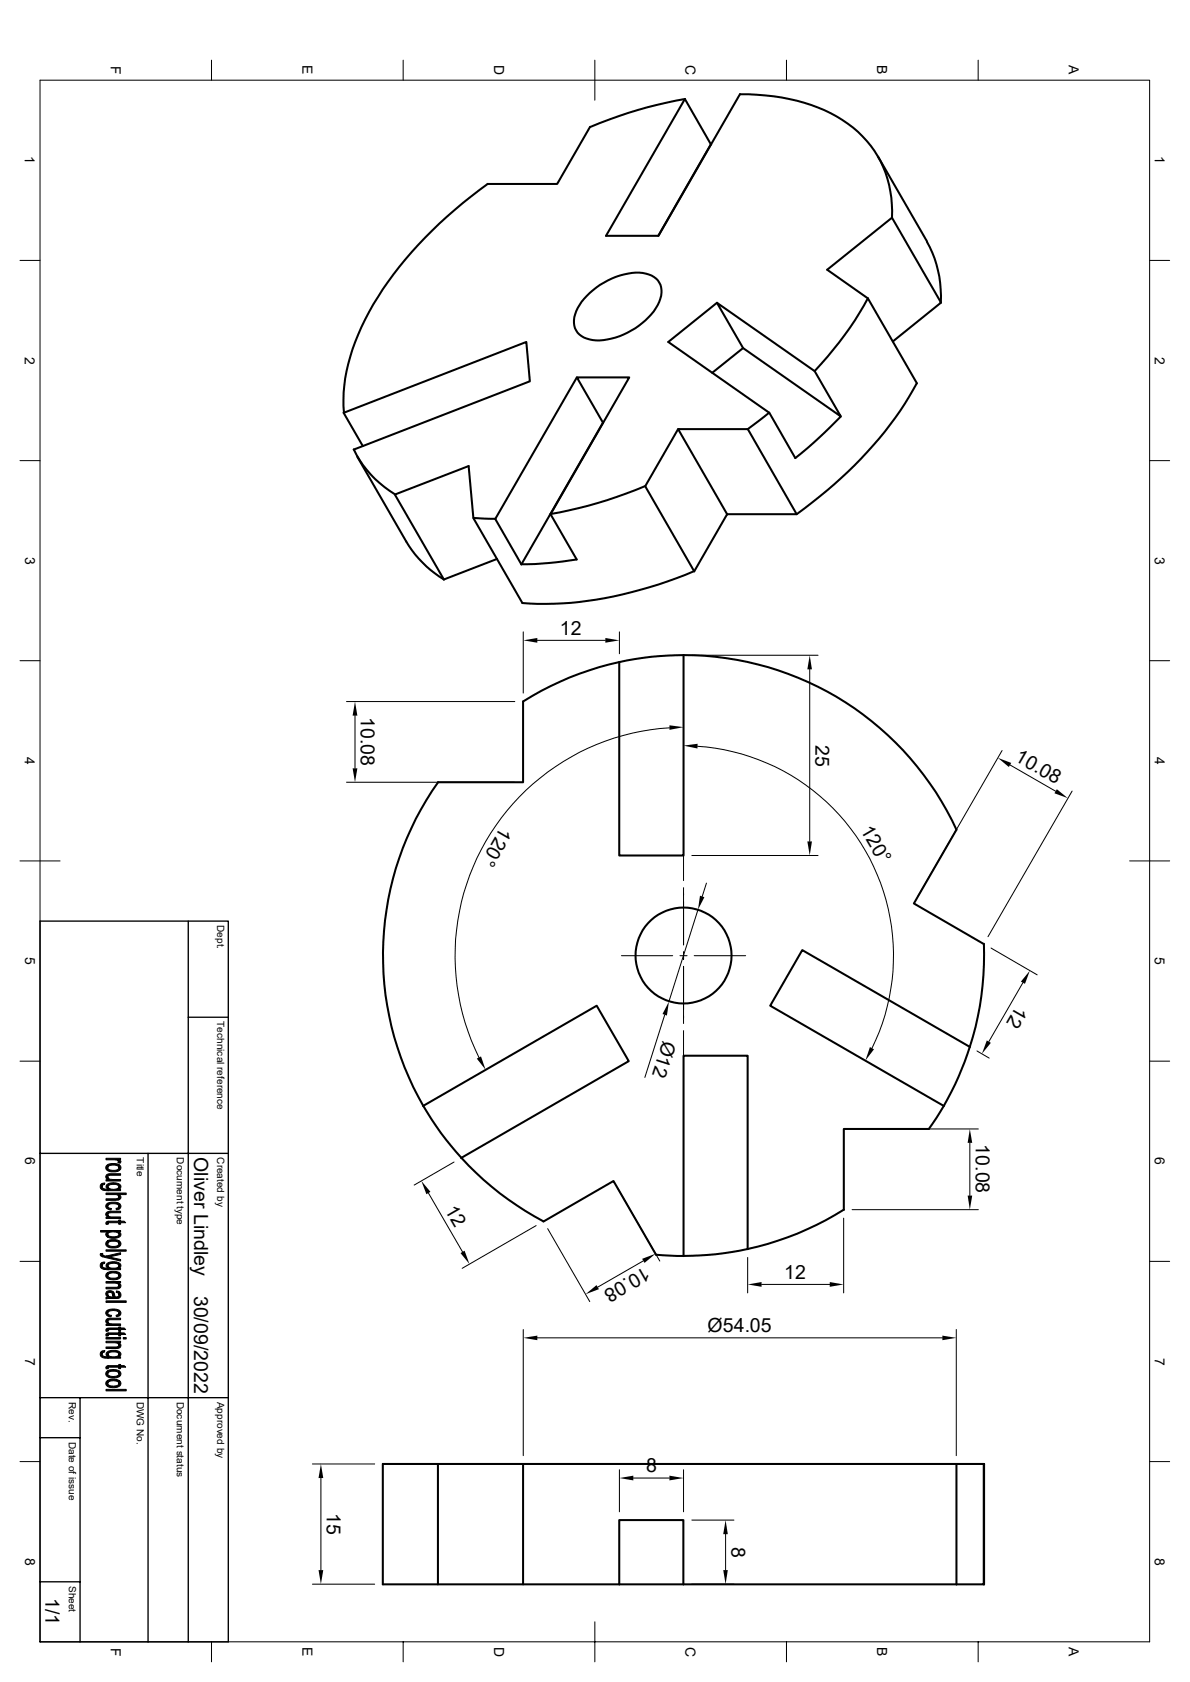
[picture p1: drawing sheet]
<svg xmlns="http://www.w3.org/2000/svg" width="297mm" height="420mm" viewBox="0 0 297 420" stroke-linecap="round" stroke-linejoin="round" font-family="sans-serif">
<g fill="none" stroke="#000" stroke-width=".51">
<path d="M147.3 31.7l-8.2 14.2h-17.4a100.6 100.6 0 0 0-29.6 32 44.7 44.7 0 0 0-6.2 25.1M170.9 24.7a108.9 108.9 0 0 0-23.6 7M170.9 24.7l-19.6 34.2h13l20.4-35.4a46.4 46.4 0 0 1 25.6 6.5 26.3 26.3 0 0 1 12.3 24.4M170.9 24.7l6.5 11.3-13.1 22.9M177.5 36.1h.1M219.2 39.1l12.2 21.3a28.4 28.4 0 0 1 3.4 15.2M147.2 73.1a17.8 17.8 0 0 1 13.2-4.9 4.7 4.7 0 0 1 4.7 4.9 12.4 12.4 0 0 1-5.6 8.2 17.2 17.2 0 0 1-11.5 3.6 4.7 4.7 0 0 1-4.7-4.9 10.7 10.7 0 0 1 3.9-6.9zM178.9 75.6l24.4 17.1 6.5 11.3-24.3-17.1zM178.9 75.6l-12.1 9.8 25.2 17.7 6.5 11.3a118.5 118.5 0 0 0 11.3-10.4M216.6 74.5a86.8 86.8 0 0 1-13.3 18.2M144 94.2l-20.4 35.4 6.5 11.3 20.4-35.4M185.5 86.9l-7.7 6.2"/>
<path d="M222.8 85.3l12.1-9.7-12.3-21.2-16.1 13 10.1 7.1 12.3 21.2M228.8 95.7a97.9 97.9 0 0 1-28 31.3l-2 1.4M89.2 114l12.2 21.2a27.9 27.9 0 0 0 9.4 9.5M90.6 111.4l-4.8-8.3 45.6-17.7 .8 9.8-43.9 17a26.5 26.5 0 0 0 10.3 11.2M150.5 105.5l-6.5-11.3h13.1l-19.7 34.2 6.5 11.3a84.5 84.5 0 0 1-13.7 1.2M169.2 107.1l-8.2 14.3 12.3 21.3 8.2-14.3-12.3-21.3h17.4l12.2 21.3h-17.3M192 103l-5.4 4.1M118.2 129.3l5.5 .2M124 139.6l-13.2 5.1M161 121.4a108.9 108.9 0 0 1-23.6 7M173.2 142.6a93.7 93.7 0 0 1-42.8 8l-12.2-21.2-1.2-13-18.4 7.1 12.2 21.2M130.6 175.1v20.2h-21.3a75 75 0 0 0 26.3 109.7l17.5-10.1 10.6 18.4a75.4 75.4 0 0 0 46.9-11.2v-20.2h21.3"/>
<path d="M170.6 163.6a75 75 0 0 0-40 11.5M170.6 163.6a74.9 74.9 0 0 1 68.1 43.6l-10.6 18.4 17.4 10.1M170.6 163.6v50h-16v-48.3M245.6 235.7a74.9 74.9 0 0 1-3.5 25.7M105.6 276.1l43.3-25 8 13.9-41.8 24.1M242.1 261.4l-41.9-24.2-8 13.9 43.3 25M242.1 261.4a73.9 73.9 0 0 1-10.2 20.5M186.6 311.9v-48.3h-16v50M109.3 365.5h21.3v30.1h-21.3zM109.3 365.5h-13.8v30.1h13.8M130.6 365.5h108.1M238.7 365.5h6.9l-.1 30.1"/>
<path d="M238.7 365.5v30.1M245.5 365.5v30.1h-6.8M130.6 395.6h24M154.6 395.6v-16h16v16M154.6 395.6h16M170.6 395.6h68.1"/>
<circle cx="170.6" cy="238.6" r="12"/>
</g>
<g fill="none" stroke="#000" stroke-width=".25">
<path d="M52.8 15v5M100.6 15v5M148.5 15v10M196.3 15v5M244.1 15v5M10 20h276.9v390h-276.9zM5 65h5M286.9 65h5M5 115h5M286.9 115h5M130.6 157.8v15.3M134.1 159.9h17"/>
<path d="M154.6 157.8v5.4M5 165h5M86.5 175.2h42M88.6 178.7v13.2M172.7 163.6h31.5M202.1 167.1v43M286.9 165h5M86.5 195.3h42M167.1 181.7a57 57 0 0 0-47.6 82.4M170.6 184.1v24.8M174.1 186.4a52.4 52.4 0 0 1 43.5 75.3M250.1 187.4l-21 36.4"/>
<path d="M252.1 191l11.4 6.6M267.6 197.5l-21 36.4M5 215h10M170.6 211v8.9M172.7 213.6h31.5M281.9 215h10M155.1 238.6h12.8M169.7 238.6h1.8M170.6 221.7v14.2M170.6 237.7v1.8M173.3 238.6h12.8M174.2 227.2l-7.2 22.9"/>
<path d="M176.3 220.5l-1 3.4M247.4 236.7l11.5 6.7M165.9 253.4l-4.9 15.6M170.6 241.3v14.3M170.6 257.3v8.9M255.3 245.4l-8.5 14.7M5 265h5M243.8 262.4l3.1 1.8M286.9 265h5M106.9 297.9l8.5 14.7M113.3 290.2l-9.9 5.7M154.2 296.7l10.5 18.2"/>
<path d="M212.7 281.9h31.5M242.1 285.4v13.1M5 315h5M133.8 306l-18.4 10.7M136.7 306.8l10.5 18.2M160.6 314.8l-11.4 6.6M186.6 314v8.8M210.6 304.2v18.6M212.7 302h31.5M286.9 315h5M130.6 332v31.5M134.1 334.1h101.1"/>
<path d="M190.1 320.7h17M238.7 332v31.5M5 365h5M78 365.5h15.5M80.1 369.1v22.9M154.6 367v10.5M158.1 369.1h9M170.6 367v10.5M172.7 379.6h10.5M286.9 365h5M78 395.6h15.5M172.7 395.6h10.5"/>
<path d="M181.1 383.1v8.9M52.8 410v5M100.6 410v5M148.5 405v10M196.3 410v5M244.1 410v5"/>
</g>
<path d="M10 230h47v180h-47zM47 230v180M47 254h10M10 288h47M37 288v122M10 359h10M10 349h47M20 349v61M10 395h10" fill="none" stroke="#000" stroke-width=".34"/>
<g fill="#000" stroke="#000" stroke-width=".25">
<path d="M25.5 295.5l.7-.1-.1 .4-.5 .2-.1 .3z" fill-rule="evenodd"/>
<path d="M25.1 295.8l.4-.3v.8a1.12 1.12 0 0 0 1.5 .6v.4a1.56 1.56 0 0 1-2-.8z" fill-rule="evenodd"/>
<path d="M26.9 293.9l.1 .7z" fill-rule="evenodd"/>
<path d="M26.5 299.3h2.5l.5-.1 .1-.3v.7l-.2 .1h-2.9z" fill-rule="evenodd"/>
<path d="M29.7 296.3v.7z" fill-rule="evenodd"/>
<path d="M26.9 290.8l.9-.3 1.5 .1 .4 .2v.8a1.76 1.76 0 0 0-2.4-.6l-.4 .6z" fill-rule="evenodd"/>
<path d="M26.5 289.2h3.6v.4h-.6v.4l-.4-.4h-2.6z" fill-rule="evenodd"/>
<path d="M26.5 293.5l.8-.4h2.8v.4h-2.9l-.3 .3v.7l-.5-.5z" fill-rule="evenodd"/>
<path d="M26.5 294.6h.5l.1-.4 .8 .3h2.2v.4h-3.6z" fill-rule="evenodd"/>
<path d="M27 296.3a1.82 1.82 0 0 0 2.7 .1v.6h.4v.3h-3.1z" fill-rule="evenodd"/>
<path d="M29.5 289.6l.7 .3-.2 .5-.6-.1z" fill-rule="evenodd"/>
<path d="M26.6 291l.3-.2v.8a1.91 1.91 0 0 0 2.4 .5l.4-.4v-.9a.96 .96 0 0 1 .4 1.1 .96 .96 0 0 1-1.1 .7h-.4a1.62 1.62 0 0 1-2.2-1.1z" fill-rule="evenodd"/>
<path d="M26.5 296a2.6 2.6 0 0 1 3.7 .2l-.1 .4-.4 .4v-.7a1.97 1.97 0 0 0-2.6-.3l-.1 .3v1v-.4l-.5-.4z" fill-rule="evenodd"/>
<path d="M29.7 298.3a.67 .67 0 0 1 .5 .7 .67 .67 0 0 1-.6 .6z" fill-rule="evenodd"/>
<path d="M26.5 297.9h5v.4h-1.8l-.1 1.3v-.9l-.2-.2-.4-.2h-2.5z" fill-rule="evenodd"/>
<path d="M25.1 313h.6l-.1 .8-.5-.3z" fill-rule="evenodd"/>
<path d="M25.5 315.3l.7-.2-.1 .4-.5 .2-.1 .3z" fill-rule="evenodd"/>
<path d="M26.5 312.1h5v.3h-5z" fill-rule="evenodd"/>
<path d="M26.5 307.9l.3-.3v1.3l-.4-.5z" fill-rule="evenodd"/>
<path d="M25.1 315.5l.4-.2v.7a1.12 1.12 0 0 0 1.5 .7v.3a1.59 1.59 0 0 1-2-.9z" fill-rule="evenodd"/>
<path d="M26.6 305.1l.4-.2v.8h-.5l-.1-.3z" fill-rule="evenodd"/>
<path d="M26.9 303.3l.1 .6z" fill-rule="evenodd"/>
<path d="M26.6 300.6l.3-.2v1l.9 .4-.1 .3a.99 .99 0 0 1-1-.3 .99 .99 0 0 1-.1-1.1z" fill-rule="evenodd"/>
<path d="M29.7 316.1v.6z" fill-rule="evenodd"/>
<path d="M26.9 309.8l.9-.3 1.5 .1 .4 .2v.8a1.84 1.84 0 0 0-2.6-.4l-.2 .4z" fill-rule="evenodd"/>
<path d="M26.9 317.8l1-.3 1.5 .1 .3 .2v.7a1.76 1.76 0 0 0-2.4-.5l-.4 .5z" fill-rule="evenodd"/>
<path d="M29 301.7l.5-.2 .2-.3v.7l-.7 .2z" fill-rule="evenodd"/>
<path d="M29.6 307.6l.1 .6z" fill-rule="evenodd"/>
<path d="M26.5 302.9l1-.5h2.6v.4l-2.9 .1-.3 .3v.7l-.5-.5z" fill-rule="evenodd"/>
<path d="M26.5 303.9h.5l.1-.3 .6 .3h2.4v.3h-3.6z" fill-rule="evenodd"/>
<path d="M25.1 307.3h5v.3h-.5v.4a2.32 2.32 0 0 0-2.7 .1l-.1 .8v-1.3h-1.7z" fill-rule="evenodd"/>
<path d="M26.5 313.6l3.6-.8v.4l-2.9 .7z" fill-rule="evenodd"/>
<path d="M25.6 313.2l.3 .3 4.2 1v.4l-4.4-1z" fill-rule="evenodd"/>
<path d="M27 316.1a1.93 1.93 0 0 0 2.6 .2l.1-.2v.6h.4v.3h-3.1z" fill-rule="evenodd"/>
<path d="M26.9 300.4l1-.2a1.79 1.79 0 0 1 2.3 1l-.1 .4-.4 .3v-.7a1.82 1.82 0 0 0-2.4-.5l-.4 .5z" fill-rule="evenodd"/>
<path d="M26.9 308.2a1.91 1.91 0 0 0 2.3 .5l.4-.3 .2-.7a.75 .75 0 0 1 .3 .9 .75 .75 0 0 1-.8 .5h-1.9l-.6-.2z" fill-rule="evenodd"/>
<path d="M26.5 310.1l.4-.3v.8a1.91 1.91 0 0 0 2.7 .3l.1-1.1a.96 .96 0 0 1 .4 1.1 .96 .96 0 0 1-1.1 .7h-.4a1.82 1.82 0 0 1-2.2-1z" fill-rule="evenodd"/>
<path d="M26.5 315.7a2.67 2.67 0 0 1 3.6 .1v.6l-.4 .3v-.6a1.88 1.88 0 0 0-2.6-.3l-.1 1.2v-.3l-.5-.5z" fill-rule="evenodd"/>
<path d="M26.6 317.9l.3-.1v.7a1.87 1.87 0 0 0 2.5 .4l.3-.3v-.8a.93 .93 0 0 1 .4 1.1 .93 .93 0 0 1-1.1 .6h-.4a1.64 1.64 0 0 1-2.2-1.1z" fill-rule="evenodd"/>
<path d="M27 304.9h2.6v-.3h.5v.3h.9l.4 .4h-1.3v.4h-.5v-.4h-2.4l-.2 .2z" fill-rule="evenodd"/>
<path d="M25.5 337.4l.7-.2-.1 .4-.4 .1-.2 .4z" fill-rule="evenodd"/>
<path d="M26.5 324.8h5v.4h-5z" fill-rule="evenodd"/>
<path d="M26.9 323.1v.8z" fill-rule="evenodd"/>
<path d="M25.1 337.6l.4-.2v.7a1.04 1.04 0 0 0 1.5 .7v.3a1.52 1.52 0 0 1-2-.9z" fill-rule="evenodd"/>
<path d="M26.5 331.8l.5-.2v.8h-.5z" fill-rule="evenodd"/>
<path d="M26.6 333l.4-.2v.8h-.5l-.1-.4z" fill-rule="evenodd"/>
<path d="M26.9 330l.1 .6z" fill-rule="evenodd"/>
<path d="M26.5 327.4l.4-.2 .1 .9 .8 .3-.1 .4a1.01 1.01 0 0 1-1-.3 1.01 1.01 0 0 1-.2-1.1z" fill-rule="evenodd"/>
<path d="M26.6 322.5a1.43 1.43 0 0 1 1.7 .1v1.3l-.1-.2a.91 .91 0 0 0-1-1l-.3 .3-.1 .8a.85 .85 0 0 1-.2-1.3z" fill-rule="evenodd"/>
<path d="M29.6 320.3v.7z" fill-rule="evenodd"/>
<path d="M29.6 335.2v.7z" fill-rule="evenodd"/>
<path d="M29.7 338.2v.6z" fill-rule="evenodd"/>
<path d="M29.1 322.3l.6 .2v.8l-.2-.5-.5-.1z" fill-rule="evenodd"/>
<path d="M29 328.4l.5-.2 .2-.3v.7l-.7 .2z" fill-rule="evenodd"/>
<path d="M26.5 320h3.6v.3h-.5v.4l-.9-.3h-2.2z" fill-rule="evenodd"/>
<path d="M26.5 329.5l.8-.4h2.8v.4l-2.9 .1-.3 .3v.6l-.5-.4z" fill-rule="evenodd"/>
<path d="M26.5 330.6h.5l.1-.3 .8 .3h2.2v.4h-3.6z" fill-rule="evenodd"/>
<path d="M26.5 334.9h3.6v.3h-.5v.4l-.9-.3h-2.2z" fill-rule="evenodd"/>
<path d="M27 338.2a1.88 1.88 0 0 0 2.6 .2l.1-.2v.6h.4v.3h-3.1z" fill-rule="evenodd"/>
<path d="M26.5 334h3.6v.3h-3.6z" fill-rule="evenodd"/>
<path d="M26.5 321.4h2.6l.5-.2 .1-.8a.78 .78 0 0 1 .4 1 .78 .78 0 0 1-1 .4h-2.6z" fill-rule="evenodd"/>
<path d="M26.9 323.4l.5 .4h.9v-1.2l.2 .4a.6 .6 0 0 0 .5 .9 .6 .6 0 0 0 .7-.6v-.8a.97 .97 0 0 1 .4 1.3 .97 .97 0 0 1-1.3 .4l-2.3 .2v-.5h.4z" fill-rule="evenodd"/>
<path d="M26.9 327.2l.9-.3a1.86 1.86 0 0 1 2.4 1l-.1 .4-.4 .3v-.7a1.76 1.76 0 0 0-2.4-.5l-.4 .5z" fill-rule="evenodd"/>
<path d="M26.5 336.3h2.6l.4-.1 .2-.9a.76 .76 0 0 1 .4 1 .76 .76 0 0 1-1 .4h-2.6z" fill-rule="evenodd"/>
<path d="M26.7 337.7l.5-.4 1.1-.1a1.38 1.38 0 0 1 1.8 1.2l-.4 .4v-.6a1.84 1.84 0 0 0-2.7 0v.9v-.3l-.5-.6z" fill-rule="evenodd"/>
<path d="M27 331.6h2.6v-.3h.5v.3h.9l.4 .4h-1.3v.4h-.5v-.4h-2.3l-.3 .2z" fill-rule="evenodd"/>
<path d="M27 332.8h2.6v-.3h.5v.3h.9l.4 .4h-1.3v.4h-.5v-.4h-2.4l-.2 .2z" fill-rule="evenodd"/>
<path d="M30.8 334h.7v.3h-.7z" fill-rule="evenodd"/>
<path d="M26.5 346.9h5v.4h-5z" fill-rule="evenodd"/>
<path d="M26.6 341.1l.4-.1v.8h-.5l-.1-.4z" fill-rule="evenodd"/>
<path d="M26.9 342.3l.7-.3 1.6 .1 .5 .2v.7a1.89 1.89 0 0 0-2.6-.4l-.2 .4z" fill-rule="evenodd"/>
<path d="M26.9 344.7l1-.3 1.3 .1 .5 .2v.7a1.84 1.84 0 0 0-2.4-.4l-.4 .4z" fill-rule="evenodd"/>
<path d="M26.6 342.5l.3-.2v.7a1.93 1.93 0 0 0 2.5 .5l.3-.3v-.9a.96 .96 0 0 1 .4 1.1 .96 .96 0 0 1-1.1 .6l-.5 .1a1.67 1.67 0 0 1-2.1-1.1z" fill-rule="evenodd"/>
<path d="M26.6 344.9l.3-.2v.7a1.93 1.93 0 0 0 2.5 .5l.3-.3v-.9a.93 .93 0 0 1 .4 1.1 .93 .93 0 0 1-1.1 .6l-.5 .1a1.67 1.67 0 0 1-2.1-1.1z" fill-rule="evenodd"/>
<path d="M27 341h2.6v-.3h.5v.3h.9l.4 .4h-1.3v.4h-.5v-.4h-2.4l-.2 .2z" fill-rule="evenodd"/>
</g>
<g fill="#000">
<path d="M130.6 159.9l3.5-.6v1.2zM151.1 159.3l3.5 .6-3.5 .6zM88.6 175.2l.6 3.5h-1.2zM202.1 163.6l.5 3.5h-1.1zM88 191.9h1.2l-.6 3.4zM167.1 181.1l3.5 .5-3.5 .6zM170.6 186.2l3.5-.5v1.2zM249 189.2l3.4 1.3-.6 1zM263.8 197.1l2.7 2.2-3.3-1.2zM201.5 210.1h1.1l-.5 3.5zM174.7 223.6l1.1 .4-1.6 3.2zM167 250.1l-.5 3.5-1.1-.4z"/>
<path d="M257 242.4l-1.2 3.3-1-.6zM119 264.3l1.1-.5 1.1 3.3zM217.1 261.5l1 .5-2.1 2.8zM246.3 259.8l1 .6-2.2 2.7zM105.2 294.9l2.2 2.7-1 .6zM241.5 298.5h1.2l-.6 3.5zM242.1 281.9l.6 3.5h-1.2zM114.9 312.9l1.1-.6 1.2 3.3zM160.3 314.3l3.3-1.2-2.7 2.2zM130.6 334.1l3.5-.6v1.1zM146.1 323.2l2.8-2.3 .6 1zM186.6 320.7l3.5-.6v1.2z"/>
<path d="M207.1 320.1l3.5 .6-3.5 .6zM235.2 333.5l3.5 .6-3.5 .5zM80.1 365.5l.6 3.6h-1.2zM154.6 369.1l3.5-.6v1.2zM167.1 368.5l3.5 .6-3.5 .6zM79.5 392h1.2l-.6 3.6zM181.1 379.6l.6 3.5h-1.2zM180.5 392h1.2l-.6 3.6z"/>
</g>
<g font-size="4.9">
<text x="139.7" y="158.5">12</text>
<text x="90" y="179" transform="rotate(90 90 179)">10.08</text>
<text x="203.5" y="185.9" transform="rotate(90 203.5 185.9)">25</text>
<text x="253.1" y="189.9" transform="rotate(30 253.1 189.9)">10.08</text>
<text x="125" y="206.3" transform="rotate(120 125 206.3)">120°</text>
<text x="214.7" y="207.2" transform="rotate(60 214.7 207.2)">120°</text>
<text x="253.7" y="251" transform="rotate(120 253.7 251)">12</text>
<text x="165.5" y="259.6" transform="rotate(108 165.5 259.6)">Ø12</text>
<text x="243.5" y="285.7" transform="rotate(90 243.5 285.7)">10.08</text>
<text x="48.5" y="289" transform="rotate(90 48.5 289)">Oliver Lindley</text>
<text x="111" y="302.1" transform="rotate(60 111 302.1)">12</text>
<text x="161" y="316.2" transform="rotate(150 161 316.2)">10.08</text>
<text x="48.5" y="323.5" transform="rotate(90 48.5 323.5)">30/09/2022</text>
<text x="195.7" y="319.3">12</text>
<text x="176.6" y="332.5">Ø54.05</text>
<text x="161.2" y="367.6">8</text>
<text x="81.5" y="377.7" transform="rotate(90 81.5 377.7)">15</text>
<text x="182.5" y="386.2" transform="rotate(90 182.5 386.2)">8</text>
<text x="11.3" y="399.1" transform="rotate(90 11.3 399.1)">1/1</text>
</g>
<g font-size="3.5">
<text x="27.6" y="16.4" transform="rotate(90 27.6 16.4)">F</text>
<text x="75.5" y="16.3" transform="rotate(90 75.5 16.3)">E</text>
<text x="123.3" y="16.3" transform="rotate(90 123.3 16.3)">D</text>
<text x="171.1" y="16.3" transform="rotate(90 171.1 16.3)">C</text>
<text x="218.9" y="16.3" transform="rotate(90 218.9 16.3)">B</text>
<text x="266.8" y="16.3" transform="rotate(90 266.8 16.3)">A</text>
<text x="6.2" y="39" transform="rotate(90 6.2 39)">1</text>
<text x="288.2" y="39" transform="rotate(90 288.2 39)">1</text>
<text x="6.2" y="89" transform="rotate(90 6.2 89)">2</text>
<text x="288.2" y="89" transform="rotate(90 288.2 89)">2</text>
<text x="6.3" y="139" transform="rotate(90 6.3 139)">3</text>
<text x="288.2" y="139" transform="rotate(90 288.2 139)">3</text>
<text x="6.2" y="189" transform="rotate(90 6.2 189)">4</text>
<text x="288.2" y="189" transform="rotate(90 288.2 189)">4</text>
<text x="6.3" y="239" transform="rotate(90 6.3 239)">5</text>
<text x="288.2" y="239" transform="rotate(90 288.2 239)">5</text>
<text x="6.3" y="289" transform="rotate(90 6.3 289)">6</text>
<text x="288.2" y="289" transform="rotate(90 288.2 289)">6</text>
<text x="6.3" y="339" transform="rotate(90 6.3 339)">7</text>
<text x="288.2" y="339" transform="rotate(90 288.2 339)">7</text>
<text x="6.3" y="389" transform="rotate(90 6.3 389)">8</text>
<text x="288.2" y="389" transform="rotate(90 288.2 389)">8</text>
<text x="27.6" y="411.4" transform="rotate(90 27.6 411.4)">F</text>
<text x="75.5" y="411.3" transform="rotate(90 75.5 411.3)">E</text>
<text x="123.3" y="411.2" transform="rotate(90 123.3 411.2)">D</text>
<text x="171.1" y="411.2" transform="rotate(90 171.1 411.2)">C</text>
<text x="218.9" y="411.3" transform="rotate(90 218.9 411.3)">B</text>
<text x="266.8" y="411.3" transform="rotate(90 266.8 411.3)">A</text>
</g>
<g font-size="2.5">
<text x="54.2" y="231" transform="rotate(90 54.2 231)">Dept.</text>
<text x="54.2" y="255" transform="rotate(90 54.2 255)">Technical reference</text>
<text x="34.2" y="289" transform="rotate(90 34.2 289)">Title</text>
<text x="44.2" y="289" transform="rotate(90 44.2 289)">Document type</text>
<text x="54.2" y="289" transform="rotate(90 54.2 289)">Created by</text>
<text x="17.2" y="350" transform="rotate(90 17.2 350)">Rev.</text>
<text x="34.2" y="350" transform="rotate(90 34.2 350)">DWG No.</text>
<text x="44.2" y="350" transform="rotate(90 44.2 350)">Document status</text>
<text x="54.2" y="350" transform="rotate(90 54.2 350)">Approved by</text>
<text x="17.2" y="360" transform="rotate(90 17.2 360)">Date of issue</text>
<text x="17.2" y="396" transform="rotate(90 17.2 396)">Sheet</text>
</g>
</svg>
